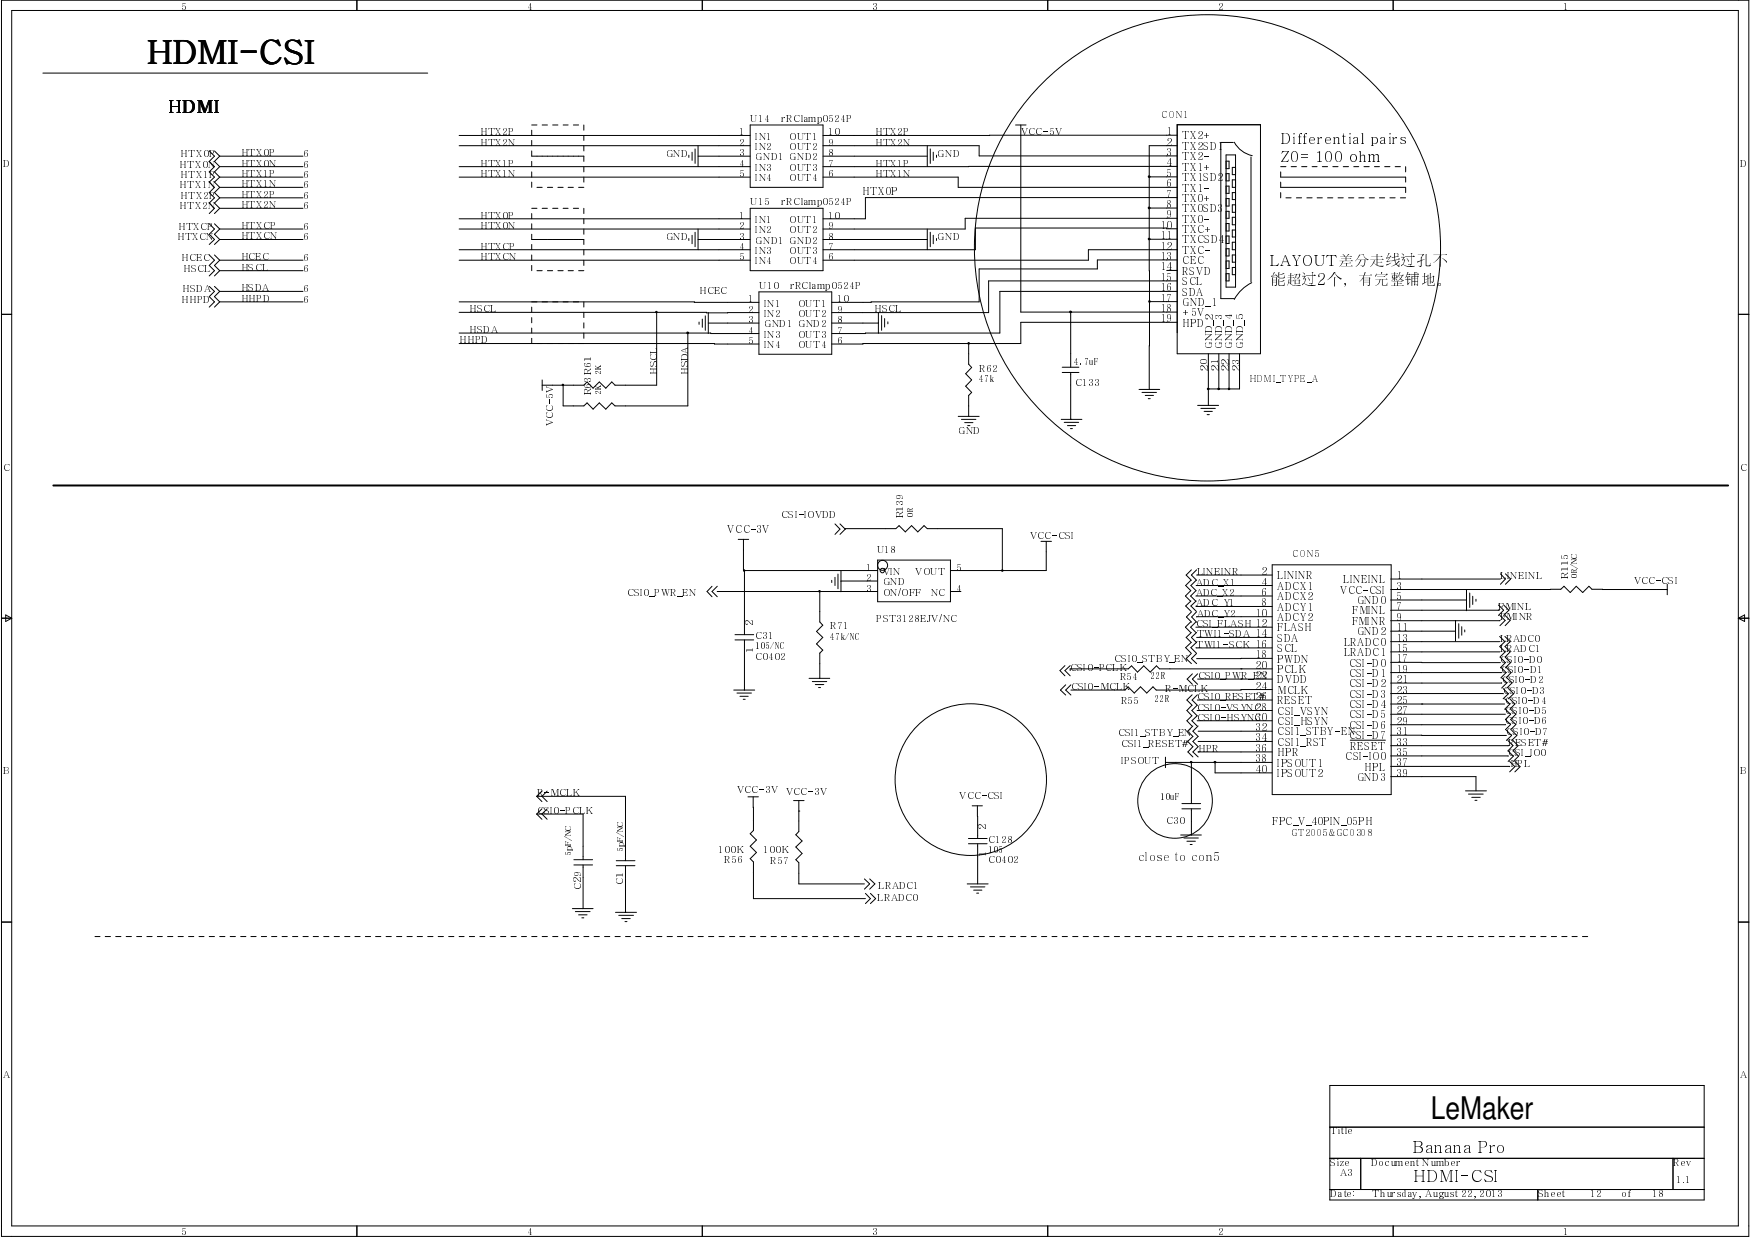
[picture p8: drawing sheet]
<svg xmlns="http://www.w3.org/2000/svg" width="297mm" height="210mm" viewBox="0 0 297 210" stroke-linecap="round" stroke-linejoin="round" font-family="sans-serif">
<path d="M9.1 82.4h284.2" fill="none" stroke="#000" stroke-width=".34"/>
<g fill="none" stroke="#000" stroke-width=".17">
<path d="M.3 0h296.5v209.8h-296.5zM2 1.8h293.1v206.2h-293.1zM7.3 12.4h65.3M60.6 0v1.8M119.2 0v1.8M177.8 0v1.8M236.5 0v1.8M35.5 25.6l.9 .9-.9 .9 .9 .9-.9 .9 .9 .9-.9 .8 .9 .9-.9 .9 .9 .9-.9 .9 .9 .8-.9 .9M35.5 38l.9 .9-.9 .9 .9 .8-.9 .9M36.4 38l.9 .9M36.4 25.6l.9 .9M37.3 28.3h14.1"/>
<path d="M37.3 33.6h14.1M37.3 30.1h14.1M37.3 31.8h14.1M37.3 26.5h14.1M37.3 35.3h14.1M37.3 38.9h14.1M37.3 30.1l-.9 .8 .9 .9M37.3 28.3l-.9 .9 .9 .9M37.3 38.9l-.9 .9 .9 .8M37.3 35.3l-.9 .9M37.3 33.6l-.9 .9 .9 .8M37.3 26.5l-.9 .9 .9 .9"/>
<path d="M37.3 31.8l-.9 .9 .9 .9M77.9 28.3h49.4M77.9 30.1h49.4M77.9 37.1h49.4M77.9 38.9h49.4M77.9 23h49.4M77.9 24.7h49.4M90.3 22.1v.9M90.3 23.8v.9M90.3 25.6v.9h8.8v.9M90.3 27.4v.9M90.3 29.2v.9"/>
<path d="M90.3 30.9v.9M90.3 36.2v.9M90.3 38v.9M90.3 39.8v.8h8.8v.9M90.3 21.2h.8M90.3 35.3h.8M91.1 31.8h.9M92 21.2h.9M92 35.3h.9M92.9 31.8h.9M93.8 21.2h.9M93.8 35.3h.9"/>
<path d="M94.7 31.8h.9M95.6 21.2h.8M95.6 35.3h.8M96.4 31.8h.9M97.3 21.2h.9M97.3 35.3h.9M98.2 31.8h.9M99.1 21.2v.9M99.1 23v.8M99.1 24.7v.9M99.1 28.3v.9M99.1 30.1v.8"/>
<path d="M99.1 35.3v.9M99.1 37.1v.9M99.1 38.9v.9M116.9 26.3v.4M117.5 25.8v1.4M117.5 39.9v1.5M118 25.3v2.4M118 39.4v2.5M118.5 26.5h8.8M118.5 24.7v3.6M118.5 38.9v3.5M127.3 21.2h12.4v10.6h-12.4z"/>
<path d="M127.3 35.3h12.4v10.6h-12.4zM139.7 30.1h22.9v1.7h37.2M139.7 26.5h17.7M139.7 24.7h26.5v1.8h33.6M157.4 24.7v3.6M157.4 38.9v3.5M157.9 25.3v2.4M157.9 39.4v2.5M158.4 25.8v1.4M158.4 39.9v1.5M159 26.3v.4M172.4 21.2h1.8"/>
<path d="M173.3 21.2v31.8h26.5M194.9 29.9l.3 .1-.2 .1zM194.9 35.2h.2v.2h-.2zM195.1 30h.1M195.1 35.3h.1M195.1 30h4.7M195.1 35.3h4.7M199.8 28.2l-60.1 .1M199.8 33.5h-52.9v3.6h-7.2M199.8 37h-36v1.9h-24.1M199.8 38.8h-1.8v-.1h-32.4v3.7h-25.9M199.8 22.9l-60.1 .1"/>
<path d="M199.8 24.7h-4.7v41.4M199.8 21.2h14.1v38.8h-14.1zM208.1 26.3h1.6v22.4h-1.6zM208.1 27.3h.5v1.3h-.5M208.1 29.5h.5v1.2h-.5M208.1 31.6h.5v1.2h-.5M208.1 33.7h.5v1.3h-.5M208.1 35.9h.5v1.1h-.5M208.1 37.9h.5v1.3h-.5M209.3 24.2h-2.1v26.5h2.3M209.5 24.1a4.5 4.5 0 0 0 3.1 2.3M209.7 30.5h-.5v1.3h.5"/>
<path d="M209.7 28.4h-.5v1.2h.5M209.7 32.7h-.5v1.2h.5M209.7 34.8h-.5v1.2h.5M209.7 36.9h-.5v1.2h.5M209.7 39h-.5v1.2h.5M212.3 26.6v21.2M217.4 29.2v.9h21.2v.8M217.4 30.9v.9h21.2v.9M217.4 32.7v.9M217.4 28.3h.9M218.3 33.6h.9M219.2 28.3h.8"/>
<path d="M220 33.6h.9M220.9 28.3h.9M221.8 33.6h.9M222.7 28.3h.9M223.6 33.6h.8M224.4 28.3h.9M225.3 33.6h.9M226.2 28.3h.9M227.1 33.6h.9M228 28.3h.9M228.9 33.6h.9M229.8 28.3h.8"/>
<path d="M230.6 33.6h.9M231.5 28.3h.9M232.4 33.6h.9M233.3 28.3h.8M234.1 33.6h.9M235 28.3h.9M235.9 33.6h.9M236.8 28.3h.9M237.7 33.6h.9M238.6 28.3v.9M.3 53.3h1.7M35.5 48.6l.9 .8-.9 .9 .9 .9-.9 .9"/>
<path d="M35.5 43.3l.9 .9-.9 .8 .9 .9-.9 .9M36.4 43.3l.9 .9M36.4 48.6l.9 .8M37.3 40.6h14.1M37.3 45.9h14.1M37.3 51.2h14.1M37.3 44.2h14.1M37.3 49.4h14.1M37.3 49.4l-.9 .9 .9 .9M37.3 45.9l-.9 .9M37.3 44.2l-.9 .8 .9 .9M37.3 51.2l-.9 .9"/>
<path d="M37.3 40.6l-.9 .9M77.9 51.2l50.9 .1M77.9 58.3l50.9 .1M77.9 42.4h49.4M77.9 44.2h49.4M77.9 53h50.9M77.9 56.5l50.9 .1M90.3 41.5v.9M90.3 43.3v.9M90.3 45v.9M90.3 52.1v.9M90.3 53.9v.9"/>
<path d="M90.3 55.7v.8M90.3 57.4v.9M91.1 45.9h.9M92.9 45.9h.9M94.7 45.9h.9M96.4 45.9h.9M98.2 45.9h.9M99.1 42.4v.9M99.1 44.2v.8M99.1 51.2v.9M99.1 53v.9M99.1 54.8v.9"/>
<path d="M99.1 56.5v.9M111.3 52.9h.2v.1h-.2zM111.5 53v12.4h-7.1l-.6-.6-1 1.1-1.1-1.1-1 1.1-1.1-1.1-.5 .6h-7.1M116.6 56.4h.2v.2h-.2zM116.8 56.5v12.4h-12.4l-.6-.5-1 1-1.1-1-1 1-1.1-1-.5 .5h-3.5v-3.5M116.9 40.5v.3M118.5 40.6h8.8M118.7 54.7v.3M119.2 54.1v1.4M119.7 53.6v2.4M120.2 54.8h8.6M120.2 53v3.6"/>
<path d="M128.8 49.5h12.4v10.6h-12.4zM139.7 40.6h17.7M141.2 54.8h7.9M149.1 53v3.6M149.6 53.6v2.4M150.2 54.1v1.4M150.7 54.6v.3M159 40.5v.3M164.3 58.2l.2 .1-.1 .1zM164.4 58.3v3.5l.5 .6-1 1 1 1.1-1 1 1 1.1-.5 .5v3.6M181.6 52.8h.2v.2h-.2zM181.7 53h.1"/>
<path d="M181.7 53v9.3M194.9 40.5l.3 .1-.2 .1zM195 51l.2 .1-.1 .2zM195.1 40.6h.1M195.1 40.6h4.7M195.1 51.2h4.7M198 45.9h1.8M199.8 44.1h-13.5v1.5h-20.1v5.6l-25 .1M199.8 54.7h-26.5v3.6l-32.1 .1M199.8 42.4h-15.1v1.8h-45M199.8 47.7h-32v5.3h-26.6M199.8 49.4h-30.1v7.1l-28.5 .1"/>
<path d="M208.1 46.4h.5v1.3h-.5M208.1 40h.5v1.3h-.5M208.1 42.2h.5v1.2h-.5M208.1 44.3h.5v1.3h-.5M209.7 41.1h-.5v1.3h.5M209.7 43.3h-.5v1.2h.5M209.7 45.4h-.5v1.2h.5M212.5 48l-1.5 1-.8 .8-.7 1M295.1 53.3h1.7M92 64.5v1.8M95.4 65.2h.2v.2h-.2zM162.6 70.7h3.6"/>
<path d="M163.2 71.2h2.4M163.7 71.7h1.4M164.2 72.2h.4M180.1 71.2h3.5M180.3 62.3h2.8M180.3 63.2h2.8M180.6 71.7h2.5M181.2 72.2h1.4M181.7 72.7h.3M181.7 63.2v8M193.3 66.1h3.5M193.8 66.6h2.5"/>
<path d="M194.4 67.1h1.4M194.9 67.6h.3M203.3 68.8h3.5M203.8 69.3h2.5M204.4 69.8h1.4M204.9 70.4h.4M205 65.9l.2 .1-.1 .1zM205.1 60v8.8M206.7 65.9l.3 .1-.2 .1zM206.9 60v6M208.5 65.9h.2v.2h-.2zM208.6 60v6"/>
<path d="M210.4 60v6h-5.3M120.9 99.5l-.9 .9 .9 .9M121.7 99.5l-.8 .9 .8 .9M125.3 91.5h1.8M126.2 91.5v5.3h22.8M126.2 96.7h.2v.2h-.2zM126.4 96.8v10.9M141.2 98.5v.3M141.7 98v1.4M141.7 88.9l.9 .9-.9 .9M142.2 97.4v2.5M142.6 88.9l.9 .9"/>
<path d="M142.7 98.6h6.3M142.7 96.9v3.5M143.5 89.8l8.6-.1 .5-.5 1.1 1.1 1-1.1 1.1 1.1 1-1.1 .6 .5h12.7v7.1M143.5 89.8l-.9 .9M149 95h12.3v7.1h-12.3zM170 96.7h.2v.2h-.2zM170.1 96.8h.1M176.7 91.9h1.8M177.6 91.9v4.9h-16.3M202.1 98.5l-.9 .9 .9 .8M202.2 96.7l-.9 .9 .9 .9M203 99.4h12.9"/>
<path d="M203 98.5l-.9 .9 .9 .8M203.1 97.6h12.8M203.1 96.7l-.9 .9 .9 .9M215.9 95.8h20.2v39h-20.2zM236 98.3h18.7M254.7 97.4l.8 .9-.8 .8M255.5 97.4l.9 .9-.9 .8M283 99.1v1.8M.3 104.9h1.7M1 104.4l1 .5-1 .6zM121.7 100.4h.1M121.7 100.4h27.3"/>
<path d="M124.5 117.1h3.6M124.8 107.7h3.1M124.8 108.6h3.1M125.1 117.6h2.4M125.6 118.2h1.4M126.1 118.7h.4M126.4 108.6v8.5M137.3 115.1h3.5M137.9 115.7h2.4M138.4 116.2h1.4M138.9 116.7h.4M139 100.2h.2v.2h-.2z"/>
<path d="M139.1 100.4h.1M139.1 100.4v5.1l.6 .6-1.1 1 1.1 1.1-1.1 1.1 1.1 1-.6 .5v4.3M161.3 100.4h1.8M180.8 112.9l-.9 .9 .9 .9M180.9 116.2l-.9 .9 .9 .8M181.6 112.9l-.8 .9 .8 .9M181.8 116.2l-.9 .9 .9 .8M202.1 100.2l-.9 .9 .9 .9M202.1 105.5l-.9 .9 .9 .9M202.1 102l-.9 .8 .9 .9M202.1 109.1l-.9 .8 .9 .9M202.2 107.3l-.9 .9 .9 .9"/>
<path d="M202.2 110.9l-.9 .9 .9 .8M202.3 103.8l-.9 .9 .9 .9M202.3 119.7l-.8 .9 .8 .9-.8 .8 .8 .9M202.3 117.9l-.8 .9 .8 .9M202.4 114.3l-.9 .9 .9 .9M203 101.1h12.9M203 106.4h12.9M203 100.2l-.9 .9 .9 .9M203 105.5l-.9 .9 .9 .9M203 102.8l12.9 .1M203 109.9h12.9M203 102l-.9 .8 .9 .9"/>
<path d="M203 109.1l-.9 .8 .9 .9M203.1 108.2h12.8M203.1 103.8l-.8 .9 .8 .9M203.1 107.3l-.9 .9 .9 .9M203.1 110.9l-.9 .9 .9 .8M203.2 119.7l-.9 .9 .9 .9-.9 .8 .9 .9M203.2 118.8h12.7M203.2 117.9l-.9 .9 .9 .9M203.3 115.2h12.6M203.3 114.3l-.9 .9 .9 .9M210.6 113.5h.1M210.6 115.2h.1"/>
<path d="M215.9 104.6l-12.8 .1M215.9 111.7l-12.8 .1M215.9 113.5h-19.1l-.5-.5-1.1 1-1.1-1-1 1-1-1-.6 .5h-9.9v.3M215.9 117l-19.6 .1-.6-.6-1.1 1.1-1-1.1-1.1 1.1-1-1.1-.5 .6h-9.2M236 119.5h19.4M236 117.7h19.1M236 114.1h18.8M236 112.4h18.7M236 110.6h18.6M236 108.9h18.5M236 107.1h11.1M236 103.5h18.3"/>
<path d="M236 101.8h12.9M236 100h27.2h1.7l.6-.5 1 1 1-1 1.1 1 1.1-1 .5 .5h12.8M241.3 119.5h.1M247.1 105.3v3.5M247.6 105.8v2.5M248.1 106.3v1.5M248.6 106.9v.3M248.9 100.1v3.5M249.5 100.6v2.5M250 101.2v1.4M250.5 101.7v.3M254.3 103.5h.1"/>
<path d="M254.3 102.7l.9 .8-.9 .9M254.5 108l.9 .9-.9 .8M254.6 105.3h-18.6M254.6 104.4l.9 .9-.9 .9M254.6 109.7l.9 .9-.9 .9M254.7 111.5l.8 .9-.8 .9M254.8 114.1h.1M254.8 113.2l.8 .9-.8 .9M254.9 115.9h-18.9M254.9 115l.9 .9-.9 .9M255.1 116.8l.9 .9-.9 .9M255.2 102.7l.9 .8-.9 .9"/>
<path d="M255.4 118.6l.9 .9-.9 .9M255.4 108l.9 .9-.9 .8M255.5 104.4l.8 .9-.8 .9M255.5 109.7l.8 .9-.8 .9M255.5 111.5l.9 .9-.9 .9M255.6 113.2l.9 .9-.9 .9M255.8 115l.9 .9-.9 .9M256 116.8l.9 .9-.9 .9M256.3 118.6l.8 .9-.8 .9M295.1 104.9h1.7M295.1 104.9l1-.5v1.1zM91.1 135.1h15.1v10.9"/>
<path d="M91.1 138.1h7.9v7.8M91.1 138.1l.9 .9M91.1 135.1l.9 .9M92 137.2l-.9 .9M92 134.2l-.9 .9M92.9 137.2l-.9 .9 .9 .9M92.9 134.2l-.9 .9 .9 .9M127 135.2h1.7M127.8 135.2l.1 5.7-.6 .6 1.1 1-1.1 1.1 1.1 1.1-1.1 1 .6 .6v6.2h19M134.7 135.8h1.8M135.6 137.6h.1M135.6 135.8v5.3l-.5 .5 1 1.1-1 1 1 1.1-1 1.1 .5 .5v3.6h11.1"/>
<path d="M165 136.7h1.7M165.9 136.7v5.6M197.8 129.4h18.1M197.8 128.5v1.8M200.6 136.4h3.2M200.6 137.2h3.2M202.1 129.2h.2v.2h-.2zM202.2 129.4h.1M202.2 129.4v7M202.2 137.2v4.5M202.5 123.2l-.9 .9 .9 .9-.9 .8 .9 .9-.9 .9 .9 .8M203.2 120.6h12.7"/>
<path d="M203.2 122.3h12.7M203.4 127.6h.1M203.4 124.1h12.5M203.4 125.8h12.5M203.4 127.6h12.5M203.4 123.2l-.9 .9 .9 .9-.9 .8 .9 .9-.9 .9 .9 .8M206.1 129.2l.3 .1-.2 .2zM206.2 129.4h.1M206.2 129.4v1.7h9.7M229.2 125.6h6M236 131.8h14.5v2.4M236 130l20.2 .1"/>
<path d="M236 128.3h20M236 126.5h19.9M236 124.8h19.7M236 121.2h19.5M248.7 134.2h3.6M249.3 134.7h2.5M249.8 135.3h1.4M250.4 135.8h.3M255.5 122.9l-19.5 .1M255.5 120.4l.9 .8-.9 .9 .9 .8-.9 .9M255.7 123.9l.9 .9-.9 .8M255.9 126.5h.1"/>
<path d="M255.9 125.6l.9 .9-.9 .9M256 127.4l.9 .9-.9 .9M256.2 129.2l.9 .9-.9 .9M256.4 120.4l.9 .8-.9 .9 .9 .8-.9 .9M256.6 123.9l.9 .9-.9 .8M256.8 125.6l.9 .9-.9 .9M256.9 127.4l.9 .9-.9 .9M257.1 129.2l.9 .9-.9 .9M.3 156.5h1.7M16.1 158.9h.9M17.9 158.9h.9M19.6 158.9h.9"/>
<path d="M21.4 158.9h.9M23.2 158.9h.8M24.9 158.9h.9M26.7 158.9h.9M28.4 158.9h.9M30.2 158.9h.9M32 158.9h.9M33.8 158.9h.8M35.5 158.9h.9M37.3 158.9h.9M39.1 158.9h.9M40.8 158.9h.9"/>
<path d="M42.6 158.9h.9M44.4 158.9h.9M46.1 158.9h.9M47.9 158.9h.9M49.7 158.9h.8M51.4 158.9h.9M53.2 158.9h.9M54.9 158.9h.9M56.7 158.9h.9M58.5 158.9h.9M60.2 158.9h.9M62 158.9h.9"/>
<path d="M63.8 158.9h.8M65.5 158.9h.9M67.3 158.9h.9M69.1 158.9h.9M70.8 158.9h.9M72.6 158.9h.9M74.4 158.9h.9M76.2 158.9h.8M77.9 158.9h.9M79.7 158.9h.9M81.4 158.9h.9M83.2 158.9h.9"/>
<path d="M85 158.9h.8M86.7 158.9h.9M88.5 158.9h.9M90.3 158.9h.8M92 158.9h.9M93.8 158.9h.9M95.6 158.9h.8M97.2 154.2h3.5M97.3 158.9h.9M97.4 145.9h3.2M97.4 146.8h3.2M97.7 154.7h2.5"/>
<path d="M98.2 155.2h1.4M98.8 155.7h.3M99 146.8v7.4M99.1 158.9h.8M100.8 158.9h.9M102.6 158.9h.9M104.4 158.9h.9M104.5 154.8h3.5M104.6 146h3.2M104.6 146.9h3.2M105 155.3h2.5M105.5 155.9h1.5"/>
<path d="M106.1 156.4h.3M106.2 158.9h.8M106.2 146.9v7.9M107.9 158.9h.9M109.7 158.9h.9M111.5 158.9h.8M113.2 158.9h.9M115 158.9h.9M116.8 158.9h.8M118.5 158.9h.9M120.3 158.9h.9M122 158.9h.9"/>
<path d="M123.8 158.9h.9M125.6 158.9h.8M127.3 158.9h.9M129.1 158.9h.9M130.9 158.9h.9M132.6 158.9h.9M134.4 158.9h.9M136.1 158.9h.9M137.9 158.9h.9M139.7 158.9h.9M141.5 158.9h.9M143.2 158.9h.9"/>
<path d="M145 158.9h.9M146.7 149.1l.9 .9-.9 .9M146.8 158.9h.9M146.9 151.6l.8 .9-.8 .8M147.6 149.1l.9 .9-.9 .9M147.7 151.6l.9 .9-.9 .8M148.5 158.9h.9M150.3 158.9h.9M152.1 158.9h.8M153.8 158.9h.9M155.6 158.9h.9M157.4 158.9h.8"/>
<path d="M159.1 158.9h.9M160.9 158.9h.9M162.6 158.9h.9M164.2 150h3.5M164.4 142.3h3.2M164.4 143.2h3.2M164.4 158.9h.9M164.7 150.5h2.5M165.3 151h1.4M165.8 151.6h.3M165.9 143.2v6.8M166.2 158.9h.9"/>
<path d="M168 158.9h.8M169.7 158.9h.9M171.5 158.9h.9M173.3 158.9h.9M175 158.9h.9M176.8 158.9h.9M178.6 158.9h.8M180.3 158.9h.9M182.1 158.9h.9M183.9 158.9h.8M185.6 158.9h.9M187.4 158.9h.9"/>
<path d="M189.1 158.9h.9M190.9 158.9h.9M192.7 158.9h.9M194.4 158.9h.9M196.2 158.9h.9M197.9 158.9h.9M199.7 158.9h.9M200.4 141.7h3.5M201 142.2h2.4M201.5 142.7h1.4M201.5 158.9h.9M202 143.3h.3"/>
<path d="M203.3 158.9h.9M205 158.9h.9M206.8 158.9h.9M208.6 158.9h.9M210.4 158.9h.8M212.1 158.9h.9M213.9 158.9h.9M215.6 158.9h.9M217.4 158.9h.9M219.2 158.9h.8M220.9 158.9h.9M222.7 158.9h.9"/>
<path d="M224.4 158.9h.9M226.2 158.9h.9M228 158.9h.9M229.8 158.9h.8M231.5 158.9h.9M233.3 158.9h.8M235 158.9h.9M236.8 158.9h.9M238.6 158.9h.9M240.4 158.9h.8M242.1 158.9h.9M243.9 158.9h.9"/>
<path d="M245.7 158.9h.8M247.4 158.9h.9M249.2 158.9h.9M250.9 158.9h.9M252.7 158.9h.9M254.5 158.9h.9M256.2 158.9h.9M258 158.9h.9M259.8 158.9h.8M261.5 158.9h.9M263.3 158.9h.9M265.1 158.9h.9"/>
<path d="M266.8 158.9h.9M268.6 158.9h.9M295.1 156.5h1.7M225.7 184.2h63.6v19.4h-63.6zM225.7 191.3h63.6M225.7 196.6h63.6M231 196.6v5.2M284 196.6v5.2M60.6 208v1.8M119.2 208v1.8M177.8 208v1.8M225.7 201.8h63.6"/>
<path d="M236.5 208v1.8M261 201.8v1.8"/>
<circle cx="204.9" cy="42.1" r="39.6"/>
<circle cx="149.8" cy="96.8" r=".38"/>
<circle cx="149.8" cy="95.9" r=".85"/>
<circle cx="164.8" cy="132.3" r="12.9"/>
<circle cx="199.4" cy="135.9" r="6.3"/>
</g>
<g fill="#000">
<path d="M194.9 29.9l.3 .1-.2 .1z" fill-rule="evenodd"/>
<path d="M194.9 35.2h.2v.2h-.2z" fill-rule="evenodd"/>
<path d="M111.3 52.9h.2v.1h-.2z" fill-rule="evenodd"/>
<path d="M116.6 56.4h.2v.2h-.2z" fill-rule="evenodd"/>
<path d="M164.3 58.2l.2 .1-.1 .1z" fill-rule="evenodd"/>
<path d="M181.6 52.8h.2v.2h-.2z" fill-rule="evenodd"/>
<path d="M194.9 40.5l.3 .1-.2 .1z" fill-rule="evenodd"/>
<path d="M195 51l.2 .1-.1 .2z" fill-rule="evenodd"/>
<path d="M95.4 65.2h.2v.2h-.2z" fill-rule="evenodd"/>
<path d="M205 65.9l.2 .1-.1 .1z" fill-rule="evenodd"/>
<path d="M206.7 65.9l.3 .1-.2 .1z" fill-rule="evenodd"/>
<path d="M208.5 65.9h.2v.2h-.2z" fill-rule="evenodd"/>
<path d="M126.2 96.7h.2v.2h-.2z" fill-rule="evenodd"/>
<path d="M170 96.7h.2v.2h-.2z" fill-rule="evenodd"/>
<path d="M139 100.2h.2v.2h-.2z" fill-rule="evenodd"/>
<path d="M202.1 129.2h.2v.2h-.2z" fill-rule="evenodd"/>
<path d="M206.1 129.2l.3 .1-.2 .2z" fill-rule="evenodd"/>
</g>
<text font-size="5.5" x="24.9" y="10.9">HDMI-CSI</text>
<text font-size="5.3" x="242.9" y="189.8">LeMaker</text>
<text font-size="3.2" x="28.4" y="19.2">HDMI</text>
<g font-size="2.9">
<text x="239.8" y="195.7">Banana Pro</text>
<text x="239.8" y="200.6">HDMI-CSI</text>
</g>
<g font-size="2.7">
<text x="217.4" y="24.4">Differential pairs</text>
<text x="217.4" y="27.6">Z0= 100 ohm</text>
<text x="215.6" y="45.2">LAYOUT差分走线线孔不</text>
<text x="215.6" y="48.4">能超线2个，有完整铺地。</text>
</g>
<text font-size="2.2" x="193.2" y="146.2">close to con5</text>
<g font-size="1.7">
<text x="30.8" y="1.7">5</text>
<text x="89.4" y="1.7">4</text>
<text x="148" y="1.7">3</text>
<text x="206.7" y="1.7">2</text>
<text x="265.3" y="1.7">1</text>
<text x="81.4" y="23">HTX2P</text>
<text x="125.4" y="23">1</text>
<text x="127.3" y="20.7">U14</text>
<text x="128.2" y="23.7">IN1</text>
<text x="132.6" y="20.7">rRClamp0524P</text>
<text x="134" y="23.7">OUT1</text>
<text x="140.6" y="23">10</text>
<text x="148.5" y="23">HTX2P</text>
<text x="173.3" y="23">VCC-5V</text>
<text x="197.9" y="22.9">1</text>
<text x="200.7" y="23.7">TX2+</text>
<text x=".5" y="28.3">D</text>
<text x="30.4" y="28.4">HTX0N</text>
<text x="30.6" y="26.7">HTX0P</text>
<text x="40.8" y="28.3">HTX0N</text>
<text x="40.8" y="26.5">HTX0P</text>
<text x="51.4" y="26.7">6</text>
<text x="51.4" y="28.4">6</text>
<text x="81.4" y="24.7">HTX2N</text>
<text x="81.4" y="28.3">HTX1P</text>
<text x="113" y="26.7">GND</text>
<text x="125.4" y="24.7">2</text>
<text x="125.4" y="28.3">4</text>
<text x="125.4" y="26.5">3</text>
<text x="128.2" y="25.4">IN2</text>
<text x="128.2" y="29">IN3</text>
<text x="128.2" y="27.2">GND1 GND2</text>
<text x="134" y="25.4">OUT2</text>
<text x="134" y="29">OUT3</text>
<text x="140.6" y="24.7">9</text>
<text x="140.6" y="26.5">8</text>
<text x="140.6" y="28.3">7</text>
<text x="148.5" y="24.7">HTX2N</text>
<text x="148.5" y="28.3">HTX1P</text>
<text x="159.1" y="26.7">GND</text>
<text x="197.9" y="24.7">2</text>
<text x="197.9" y="26.5">3</text>
<text x="197.9" y="28.2">4</text>
<text x="200.7" y="25.4">TX2SD1</text>
<text x="200.7" y="27.2">TX2-</text>
<text x="200.7" y="29">TX1+</text>
<text x="295.3" y="28.3">D</text>
<text x="30.4" y="35.5">HTX2N</text>
<text x="30.4" y="32">HTX1N</text>
<text x="30.6" y="30.2">HTX1P</text>
<text x="30.6" y="33.7">HTX2P</text>
<text x="40.8" y="31.8">HTX1N</text>
<text x="40.8" y="35.3">HTX2N</text>
<text x="40.8" y="33.6">HTX2P</text>
<text x="40.8" y="30.1">HTX1P</text>
<text x="51.4" y="30.2">6</text>
<text x="51.4" y="35.5">6</text>
<text x="51.4" y="33.7">6</text>
<text x="51.4" y="32">6</text>
<text x="81.4" y="30.1">HTX1N</text>
<text x="125.4" y="30.1">5</text>
<text x="127.3" y="34.8">U15</text>
<text x="128.2" y="30.8">IN4</text>
<text x="132.6" y="34.8">rRClamp0524P</text>
<text x="134" y="30.8">OUT4</text>
<text x="140.6" y="30.1">6</text>
<text x="146.4" y="33.1">HTX0P</text>
<text x="148.5" y="30.1">HTX1N</text>
<text x="197.9" y="30">5</text>
<text x="197.9" y="31.8">6</text>
<text x="197.9" y="33.5">7</text>
<text x="197.9" y="35.3">8</text>
<text x="200.7" y="30.7">TX1SD2</text>
<text x="200.7" y="32.5">TX1-</text>
<text x="200.7" y="34.2">TX0+</text>
<text x="30.1" y="40.8">HTXCN</text>
<text x="30.2" y="39">HTXCP</text>
<text x="40.8" y="38.9">HTXCP</text>
<text x="40.8" y="40.6">HTXCN</text>
<text x="51.4" y="40.8">6</text>
<text x="51.4" y="39">6</text>
<text x="81.4" y="38.9">HTX0N</text>
<text x="81.4" y="37.1">HTX0P</text>
<text x="113" y="40.8">GND</text>
<text x="125.4" y="37.1">1</text>
<text x="125.4" y="38.9">2</text>
<text x="125.4" y="40.6">3</text>
<text x="128.2" y="37.8">IN1</text>
<text x="128.2" y="39.6">IN2</text>
<text x="128.2" y="41.4">GND1 GND2</text>
<text x="134" y="37.8">OUT1</text>
<text x="134" y="39.6">OUT2</text>
<text x="140.6" y="37.1">10</text>
<text x="140.6" y="38.9">9</text>
<text x="140.6" y="40.6">8</text>
<text x="159.1" y="40.8">GND</text>
<text x="196.9" y="38.8">10</text>
<text x="196.9" y="40.6">11</text>
<text x="197.9" y="37">9</text>
<text x="200.7" y="36">TX0SD3</text>
<text x="200.7" y="37.8">TX0-</text>
<text x="200.7" y="39.5">TXC+</text>
<text x="200.7" y="41.3">TXCSD4</text>
<text x="30.8" y="44.4">HCEC</text>
<text x="31.1" y="46.1">HSCL</text>
<text x="40.8" y="45.9">HSCL</text>
<text x="40.8" y="44.2">HCEC</text>
<text x="51.4" y="46.1">6</text>
<text x="51.4" y="44.4">6</text>
<text x="81.4" y="42.4">HTXCP</text>
<text x="81.4" y="44.2">HTXCN</text>
<text x="125.4" y="42.4">4</text>
<text x="125.4" y="44.2">5</text>
<text x="128.2" y="43.1">IN3</text>
<text x="128.2" y="44.9">IN4</text>
<text x="134" y="43.1">OUT3</text>
<text x="134" y="44.9">OUT4</text>
<text x="140.6" y="42.4">7</text>
<text x="140.6" y="44.2">6</text>
<text x="196.9" y="42.4">12</text>
<text x="196.9" y="44.1">13</text>
<text x="196.9" y="45.9">14</text>
<text x="196.9" y="47.7">15</text>
<text x="200.7" y="43.1">TXC-</text>
<text x="200.7" y="44.8">CEC</text>
<text x="200.7" y="46.6">RSVD</text>
<text x="30.8" y="51.4">HHPD</text>
<text x="30.9" y="49.6">HSDA</text>
<text x="40.8" y="51.2">HHPD</text>
<text x="40.8" y="49.4">HSDA</text>
<text x="51.4" y="49.6">6</text>
<text x="51.4" y="51.4">6</text>
<text x="79.7" y="53">HSCL</text>
<text x="118.6" y="50">HCEC</text>
<text x="126.9" y="51.3">1</text>
<text x="126.9" y="53">2</text>
<text x="128.8" y="49">U10</text>
<text x="129.7" y="52">IN1</text>
<text x="129.7" y="53.8">IN2</text>
<text x="134.1" y="49">rRClamp0524P</text>
<text x="135.5" y="52">OUT1</text>
<text x="135.5" y="53.8">OUT2</text>
<text x="142.1" y="51.3">10</text>
<text x="142.1" y="53">9</text>
<text x="148.3" y="53">HSCL</text>
<text x="196.9" y="49.4">16</text>
<text x="196.9" y="51.2">17</text>
<text x="196.9" y="53">18</text>
<text x="200.7" y="48.4">SCL</text>
<text x="200.7" y="50.2">SDA</text>
<text x="200.7" y="51.9">GND_1</text>
<text x="200.7" y="53.7">+5V</text>
<text x="77.9" y="58.1">HHPD</text>
<text x="79.7" y="56.5">HSDA</text>
<text x="116.8" y="60">A</text>
<text x="126.9" y="56.6">4</text>
<text x="126.9" y="58.4">5</text>
<text x="126.9" y="54.8">3</text>
<text x="129.7" y="57.3">IN3</text>
<text x="129.7" y="59.1">IN4</text>
<text x="129.7" y="55.5">GND1 GND2</text>
<text x="135.5" y="57.3">OUT3</text>
<text x="135.5" y="59.1">OUT4</text>
<text x="142.1" y="54.8">8</text>
<text x="142.1" y="56.6">7</text>
<text x="142.1" y="58.4">6</text>
<text x="196.9" y="54.7">19</text>
<text x="200.7" y="55.4">HPD</text>
<text x="205.8" y="59.1">GG</text>
<text x="205.8" y="57.9">N N</text>
<text x="205.8" y="56.5">DD</text>
<text x="205.8" y="55.2">_ _ _ _</text>
<text x="205.8" y="54.4">2345</text>
<text x="207.6" y="57.9">N N</text>
<text x="209.3" y="59.1">GG</text>
<text x="209.3" y="56.5">DD</text>
<text x="100.3" y="66">6K</text>
<text x="100.3" y="64.9">3</text>
<text x="100.3" y="63.6">R2</text>
<text x="100.3" y="62.4">6K</text>
<text x="100.3" y="61.4">1</text>
<text x="111.5" y="63.6">H</text>
<text x="111.5" y="62.3">S</text>
<text x="111.5" y="61.2">C</text>
<text x="111.5" y="60">L</text>
<text x="116.8" y="63.6">H</text>
<text x="116.8" y="62.3">S</text>
<text x="116.8" y="61.2">D</text>
<text x="166.2" y="63.1">R62</text>
<text x="166.2" y="64.8">47k</text>
<text x="182.3" y="62">4.7uF</text>
<text x="182.5" y="65.5">C133</text>
<text x="205.1" y="62.9">2</text>
<text x="205.1" y="61.9">0</text>
<text x="206.9" y="62.9">22</text>
<text x="206.9" y="61.9">12</text>
<text x="210.4" y="62.9">2</text>
<text x="210.4" y="61.9">3</text>
<text x="93.8" y="71.1">C</text>
<text x="93.8" y="69.9">C</text>
<text x="93.8" y="68.7">-</text>
<text x="93.8" y="67.6">5</text>
<text x="93.8" y="66.6">V</text>
<text x="100.3" y="67.1">R2</text>
<text x="93.8" y="72.3">V</text>
<text x="162.6" y="73.7">GND</text>
<text x=".5" y="79.8">C</text>
<text x="295.4" y="79.8">C</text>
<text x="132.6" y="87.9">CSI-IOVDD</text>
<text x="153.3" y="88">R0</text>
<text x="153.3" y="86.8">1R</text>
<text x="153.3" y="85.8">3</text>
<text x="153.3" y="84.8">9</text>
<text x="123.5" y="90.4">VCC-3V</text>
<text x="148.8" y="93.8">U18</text>
<text x="174.8" y="91.4">VCC-CSI</text>
<text x="266.1" y="95">5C</text>
<text x="106.4" y="101.1">CSI0_PWR_EN</text>
<text x="147.1" y="96.8">1</text>
<text x="147.1" y="98.6">2</text>
<text x="147.1" y="100.4">3</text>
<text x="149.8" y="97.5">VIN</text>
<text x="149.8" y="99.3">GND</text>
<text x="149.8" y="101.1">ON/OFF</text>
<text x="155.4" y="97.5">VOUT</text>
<text x="157.9" y="101.1">NC</text>
<text x="162.2" y="100.4">4</text>
<text x="162.2" y="96.8">5</text>
<text x="203" y="101.1">ADC_X2</text>
<text x="203" y="99.4">ADC_X1</text>
<text x="203.1" y="97.6">LINEINR</text>
<text x="214" y="97.6">2</text>
<text x="214" y="99.4">4</text>
<text x="214" y="101.1">6</text>
<text x="216.8" y="98.3">LININR</text>
<text x="216.8" y="100.1">ADCX1</text>
<text x="216.8" y="101.9">ADCX2</text>
<text x="227.4" y="100.8">VCC-CSI</text>
<text x="228" y="99">LINEINL</text>
<text x="236.9" y="101.8">5</text>
<text x="236.9" y="100">3</text>
<text x="236.9" y="98.3">1</text>
<text x="254.7" y="98.3">LINEINL</text>
<text x="266.1" y="98.2">R0</text>
<text x="266.1" y="97.1">1R</text>
<text x="266.1" y="96.1">1N</text>
<text x="267.9" y="96.5">/</text>
<text x="277.3" y="99.1">VCC-CSI</text>
<text x="127.8" y="106.3">2</text>
<text x="140.9" y="106.8">R71</text>
<text x="148.7" y="105.5">PST3128EJV/NC</text>
<text x="203" y="106.4">CSI_FLASH 12</text>
<text x="203" y="102.8">ADC_Y1</text>
<text x="203.1" y="104.7">ADC_Y2</text>
<text x="213" y="104.6">10</text>
<text x="214" y="102.9">8</text>
<text x="216.8" y="103.6">ADCY1</text>
<text x="216.8" y="105.4">ADCY2</text>
<text x="216.8" y="107.1">FLASH</text>
<text x="229.4" y="106">FMINR</text>
<text x="229.5" y="104.3">FMINL</text>
<text x="230.2" y="107.8">GND2</text>
<text x="230.2" y="102.5">GND0</text>
<text x="236.9" y="107.1">11</text>
<text x="236.9" y="105.3">9</text>
<text x="236.9" y="103.5">7</text>
<text x="254.3" y="103.5">FMINL</text>
<text x="254.6" y="105.3">FMINR</text>
<text x="127.8" y="110.8">1</text>
<text x="128.1" y="108.4">C31</text>
<text x="128.1" y="111.9">C0402</text>
<text x="128.1" y="110.2">105/NC</text>
<text x="140.9" y="108.5">47k/NC</text>
<text x="181.6" y="113.8">CSI0-PCLK</text>
<text x="189.1" y="112.3">CSI0_STBY_EN</text>
<text x="203" y="109.9">TWI1-SCK 16</text>
<text x="203.1" y="108.2">TWI1-SDA 14</text>
<text x="213" y="111.7">18</text>
<text x="213" y="113.5">20</text>
<text x="216.8" y="108.9">SDA</text>
<text x="216.8" y="110.7">SCL</text>
<text x="216.8" y="112.4">PWDN</text>
<text x="228.1" y="111.3">LRADC1</text>
<text x="228.1" y="109.6">LRADC0</text>
<text x="228.9" y="113.1">CSI-D0</text>
<text x="236.9" y="112.4">17</text>
<text x="236.9" y="110.6">15</text>
<text x="236.9" y="108.9">13</text>
<text x="254.5" y="108.9">LRADC0</text>
<text x="254.6" y="110.6">LRADC1</text>
<text x="254.7" y="112.4">CSI0-D0</text>
<text x="181.8" y="117.1">CSI0-MCLK</text>
<text x="190" y="115.3">R54</text>
<text x="190.2" y="119.4">R55</text>
<text x="195.2" y="115.2">22R</text>
<text x="196" y="119">22R</text>
<text x="197.7" y="117.4">R-MCLK</text>
<text x="203.2" y="118.8">CSI0_RESET#</text>
<text x="203.3" y="115.2">CSI0_PWR_EN</text>
<text x="213" y="115.2">22</text>
<text x="213" y="117">24</text>
<text x="213" y="118.8">26</text>
<text x="216.8" y="114.2">PCLK</text>
<text x="216.8" y="116">DVDD</text>
<text x="216.8" y="117.7">MCLK</text>
<text x="216.8" y="119.5">RESET</text>
<text x="228.9" y="118.4">CSI-D3</text>
<text x="228.9" y="116.6">CSI-D2</text>
<text x="228.9" y="114.9">CSI-D1</text>
<text x="236.9" y="119.5">25</text>
<text x="236.9" y="117.7">23</text>
<text x="236.9" y="115.9">21</text>
<text x="236.9" y="114.1">19</text>
<text x="254.8" y="114.1">CSI0-D1</text>
<text x="254.9" y="115.9">CSI0-D2</text>
<text x="255.1" y="117.7">CSI0-D3</text>
<text x="255.4" y="119.5">CSI0-D4</text>
<text x="189.7" y="124.8">CSI1_STBY_EN</text>
<text x="203.2" y="120.6">CSI0-VSYNC</text>
<text x="203.2" y="122.3">CSI0-HSYNC</text>
<text x="213" y="120.6">28</text>
<text x="213" y="122.3">30</text>
<text x="213" y="124.1">32</text>
<text x="213" y="125.8">34</text>
<text x="216.8" y="121.3">CSI_VSYN</text>
<text x="216.8" y="123">CSI_HSYN</text>
<text x="216.8" y="124.8">CSI1_STBY-EN</text>
<text x="228.9" y="125.5">CSI-D7</text>
<text x="228.9" y="123.7">CSI-D6</text>
<text x="228.9" y="121.9">CSI-D5</text>
<text x="228.9" y="120.2">CSI-D4</text>
<text x="236.9" y="124.8">31</text>
<text x="236.9" y="123">29</text>
<text x="236.9" y="121.2">27</text>
<text x="255.5" y="121.2">CSI0-D5</text>
<text x="255.5" y="122.9">CSI0-D6</text>
<text x="255.7" y="124.8">CSI0-D7</text>
<text x=".5" y="131.4">B</text>
<text x="190.2" y="126.8">CSI1_RESET#</text>
<text x="190.2" y="129.6">IPSOUT</text>
<text x="203.4" y="127.6">HPR</text>
<text x="213" y="127.6">36</text>
<text x="213" y="129.4">38</text>
<text x="213" y="131.1">40</text>
<text x="216.8" y="126.5">CSI1_RST</text>
<text x="216.8" y="128.3">HPR</text>
<text x="216.8" y="130.1">IPSOUT1</text>
<text x="216.8" y="131.9">IPSOUT2</text>
<text x="228.3" y="129">CSI-IO0</text>
<text x="229.2" y="127.3">RESET</text>
<text x="231.6" y="130.8">HPL</text>
<text x="236.9" y="131.8">39</text>
<text x="236.9" y="130">37</text>
<text x="236.9" y="128.3">35</text>
<text x="236.9" y="126.5">33</text>
<text x="255.9" y="126.5">RESET#</text>
<text x="256" y="128.3">CSI_IO0</text>
<text x="256.2" y="130.1">HPL</text>
<text x="295.4" y="131.4">B</text>
<text x="91.1" y="135.1">R-MCLK</text>
<text x="125.1" y="134.6">VCC-3V</text>
<text x="133.4" y="135">VCC-3V</text>
<text x="162.9" y="135.6">VCC-CSI</text>
<text x="197" y="135.8">10uF</text>
<text x="230.2" y="132.5">GND3</text>
<text x="91.1" y="138.1">CSI0-PCLK</text>
<text x="97" y="143.6">F</text>
<text x="97" y="142.7">/</text>
<text x="97" y="141.9">N</text>
<text x="97" y="141">C</text>
<text x="106" y="143.7">p</text>
<text x="106" y="142.9">F</text>
<text x="106" y="142">/</text>
<text x="106" y="141.2">N</text>
<text x="106" y="140.3">C</text>
<text x="167.4" y="140.9">2</text>
<text x="167.7" y="143">C128</text>
<text x="197.9" y="139.8">C30</text>
<text x="215.9" y="140">FPC_V_40PIN_05PH</text>
<text x="97" y="145.2">5</text>
<text x="97" y="144.4">p</text>
<text x="98.6" y="149.9">2</text>
<text x="98.6" y="148.9">9</text>
<text x="105.8" y="149">1</text>
<text x="106" y="144.6">5</text>
<text x="121.8" y="144.7">100K</text>
<text x="122.9" y="146.4">R56</text>
<text x="129.5" y="144.8">100K</text>
<text x="130.7" y="146.6">R57</text>
<text x="167.4" y="145.5">1</text>
<text x="167.7" y="146.5">C0402</text>
<text x="167.7" y="144.8">105</text>
<text x="98.6" y="151.1">C</text>
<text x="105.8" y="150.2">C</text>
<text x="148.9" y="153">LRADC0</text>
<text x="149.1" y="150.9">LRADC1</text>
<text x=".5" y="183">A</text>
<text x="295.3" y="183">A</text>
<text x="225.7" y="197.8">Size</text>
<text x="225.7" y="192.5">Title</text>
<text x="232.7" y="197.8">Document Number</text>
<text x="284" y="197.8">Rev</text>
<text x="225.7" y="203.1">Date:</text>
<text x="227.5" y="199.6">A3</text>
<text x="233" y="203.1">Thursday, August 22, 2013</text>
<text x="261" y="203.1">Sheet</text>
<text x="269.8" y="203.1">12</text>
<text x="275.1" y="203.1">of</text>
<text x="280.5" y="203.1">18</text>
<text x="284.5" y="200.8">1.1</text>
<text x="30.8" y="209.6">5</text>
<text x="89.4" y="209.6">4</text>
<text x="148" y="209.6">3</text>
<text x="206.7" y="209.6">2</text>
<text x="265.3" y="209.6">1</text>
</g>
<g font-size="1.6">
<text x="197.3" y="19.9">CON1</text>
<text x="212.2" y="64.8">HDMI_TYPE_A</text>
<text x="219.5" y="94.6">CON5</text>
<text x="219.1" y="141.9">GT2005&amp;GC0308</text>
</g>
</svg>
